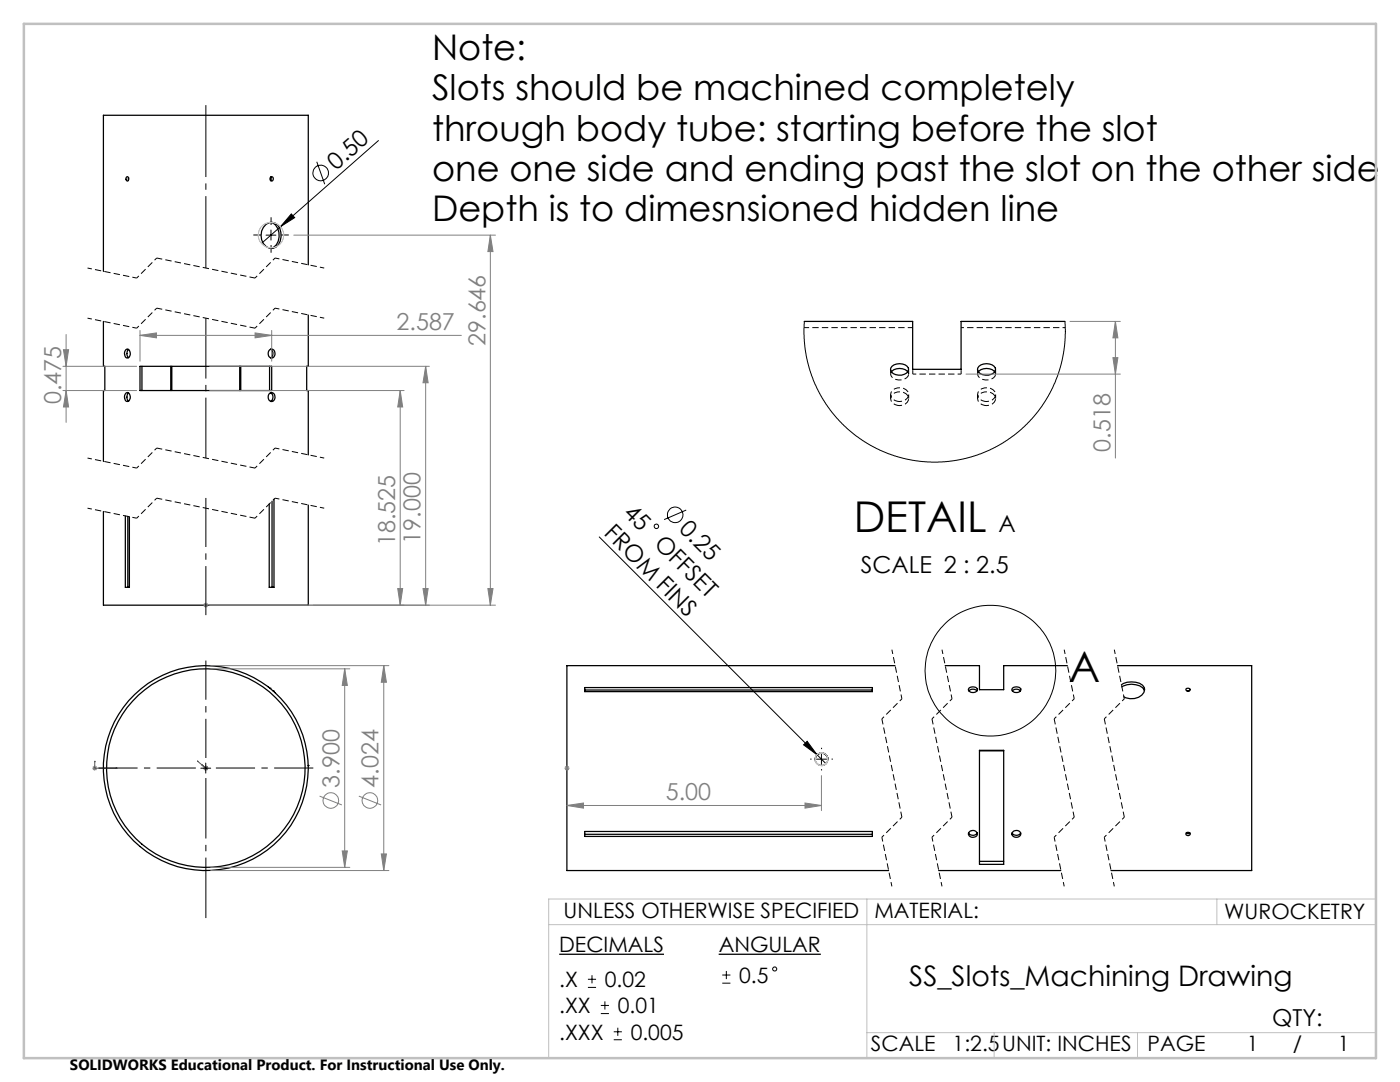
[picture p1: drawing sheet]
<svg xmlns="http://www.w3.org/2000/svg" width="279mm" height="216mm" viewBox="0 0 279 216" stroke-linecap="round" stroke-linejoin="round" font-family="sans-serif">
<g fill="none" stroke="#000" stroke-width=".25">
<path d="M25.3 35.3a.39 .39 0 0 1 .4 .4 .39 .39 0 0 1-.4 .4l-.2-.4zM25.6 35.5v.4M53.9 35.4a.36 .36 0 0 1 .5 0 .36 .36 0 0 1 0 .5 .36 .36 0 0 1-.5 0zM54 35.3l.1 .3-.1 .4M53.1 44.8a1.69 1.69 0 0 1 2.7 .8 3.3 3.3 0 0 1-.7 3.7 2.13 2.13 0 0 1-3-2.3l.1-.9 .4-.7zM54 44.4a2.12 2.12 0 0 1 1.7 2 2.74 2.74 0 0 1-1.6 3.2M61.5 52.8v-29.8h-40.9v31.2M20.6 64.1v9h.3v4.8h-.3v14.2M25.1 69.8a.59 .59 0 0 1 .7 0 .59 .59 0 0 1 .2 .6v.4a.58 .58 0 0 1-.6 .6 .58 .58 0 0 1-.5-.7v-.5zM25.1 78.5a.59 .59 0 0 1 .7 0 .59 .59 0 0 1 .2 .6v.3a.58 .58 0 0 1-.6 .7 .58 .58 0 0 1-.5-.7v-.5zM25.6 69.7a1.2 1.2 0 0 0 0 1.7M25.6 78.4a1.2 1.2 0 0 0 0 1.6"/>
<path d="M27.9 73.1h26.3v4.8h-26.3zM28.3 73.1v4.8M34.1 73.1v4.8M34.3 73.1v4.8M47.8 73.1v4.8M48 73.1v4.8M53.8 73.1v4.8M53.8 69.8a.79 .79 0 0 1 1 .2 .79 .79 0 0 1 0 .9 .68 .68 0 0 1-.8 .5 .68 .68 0 0 1-.5-.8zM53.8 78.5a.79 .79 0 0 1 1 .2 .79 .79 0 0 1 0 .9 .68 .68 0 0 1-.8 .5 .68 .68 0 0 1-.5-.9zM54 69.7a.99 .99 0 0 1 0 1.7M54 78.4a.99 .99 0 0 1 0 1.7M61.5 62.9v10.2h-.3v4.8h.3v12.9"/>
<path d="M160.5 64.1h21.6v9.6h9.7v-9.6h20.7M177.9 74.2a2.3 2.3 0 0 1 3.3 0M178 73.1a2.3 2.3 0 0 1 3.3 .3 1.47 1.47 0 0 1-2 1.5 1.39 1.39 0 0 1-1.5-1.5zM195.3 74.2a2.26 2.26 0 0 1 3.2 0M195.4 73.1a2.3 2.3 0 0 1 3.2 .3 1.47 1.47 0 0 1-1.9 1.5 1.39 1.39 0 0 1-1.6-1.5zM54.7 99.6v17.6h-1v-16.6M25 103v14.2h.8v-14.1M25.5 103v14.2M54.3 100v17.2M61.5 100.8v20h-40.9v-18.7M53.5 137v.1M53.9 137.3h.1"/>
<path d="M54.5 137.9h.1M54.9 138.2h.1M116.7 137.2h57.4v.8h-57.4zM116.7 137.7h57.4M178.6 132.8h-65.5v40.9h64.2M188.6 132.8h6.9v4.8h4.8v-4.8h12.7M193.4 137.9a1.11 1.11 0 0 1 1.6 0M193.4 137.3a1.06 1.06 0 0 1 1.7 .3 .93 .93 0 0 1-1 .6 .93 .93 0 0 1-.8-.7zM202 137.9a1.07 1.07 0 0 1 1.6 0M202.1 137.3a1.06 1.06 0 0 1 1.6 .3 .93 .93 0 0 1-.9 .6 .93 .93 0 0 1-.8-.7zM223 132.8h26.8v40.9h-28.1M223.8 136.6a3.9 3.9 0 0 1 4.2 .1 1.28 1.28 0 0 1-.1 2 3.2 3.2 0 0 1-3.6 .3"/>
<path d="M223.9 137.1a3.8 3.8 0 0 1 4.1 .1l.4 .6M236.7 137.4a.41 .41 0 0 1 .5-.1 .41 .41 0 0 1 .3 .5 .43 .43 0 0 1-.5 .1 .43 .43 0 0 1-.3-.5zM236.9 137.9h.4M61.5 152.8h.1M162.7 151.6a1.25 1.25 0 0 1 1.3-1.3 1.25 1.25 0 0 1 1.2 1.3M195.5 149.7h4.8v22.8h-4.8zM195.5 149.8h4.8M116.7 165.9h57.4v1h-57.4zM116.7 166.5h57.4M187.3 173.7h24.4M193.3 166.2a1.02 1.02 0 0 0 1.7 0M193.5 166a.87 .87 0 0 1 1-.2 .87 .87 0 0 1 .5 .9 .91 .91 0 0 1-1.1 .4 .91 .91 0 0 1-.6-.9z"/>
<path d="M195.5 171.9h4.8M202 166.2a1.02 1.02 0 0 0 1.7 0M202.1 166a.88 .88 0 0 1 1-.3 .88 .88 0 0 1 .6 .9 .88 .88 0 0 1-1 .5 .88 .88 0 0 1-.7-.9zM236.7 166.2l.4 .1 .4-.1M236.8 166.2a.39 .39 0 0 1 .5-.1 .39 .39 0 0 1 .1 .5 .39 .39 0 0 1-.5 .1 .39 .39 0 0 1-.1-.5z"/>
<circle cx="41.1" cy="153.3" r="19.8"/>
<circle cx="41.1" cy="153.3" r="20.4"/>
<circle cx="164" cy="151.5" r="1.26"/>
</g>
<g fill="none" stroke="#000" stroke-width=".2" stroke-dasharray="1.3 .6" stroke-dashoffset=".4" stroke-linecap="butt">
<path d="M27.3 55.5l-9.8-2M64.7 53.5l-9.8-2M27.3 65.5l-9.8-2M64.7 63.5l-9.8-2M177.7 78.7v.8M181.3 79.5v-.8M195.1 78.7v.8M198.7 79.5v-.8M27.3 93.4l-9.8-2M64.7 91.4l-9.8-2M179.2 80.9a1.7 1.7 0 0 0 2.1-1.5 1.98 1.98 0 0 0-3.5-.3 1.37 1.37 0 0 0 1.4 1.8M179.2 80.1a1.7 1.7 0 0 0 2.1-1.5 1.98 1.98 0 0 0-3.5-.3 1.37 1.37 0 0 0 1.4 1.8"/>
<path d="M196.5 80.9a1.7 1.7 0 0 0 2.2-1.5 1.98 1.98 0 0 0-3.5-.3 1.37 1.37 0 0 0 1.3 1.8M196.5 80.1a1.7 1.7 0 0 0 2.2-1.5 1.98 1.98 0 0 0-3.5-.3 1.37 1.37 0 0 0 1.3 1.8M27.3 103.4l-9.8-2M64.7 101.4l-9.8-2M178 129.6l2 9.8M188 129.6l2 9.8M212.4 129.6l2 9.8M222.4 129.6l2 9.8M176 167.1l2 9.8M186 167.1l2 9.8M210.4 167.1l2 9.8M220.4 167.1l2 9.8"/>
</g>
<path d="M182.2 74.6h9.6" fill="none" stroke="#000" stroke-width=".2" stroke-dasharray="1.3 .6" stroke-dashoffset=".6" stroke-linecap="butt"/>
<path d="M181.3 74.6a1.96 1.96 0 0 1-3 .9 .85 .85 0 0 1-.4-1.3M198.7 74.6a1.96 1.96 0 0 1-3.1 .9 .85 .85 0 0 1-.3-1.3" fill="none" stroke="#000" stroke-width=".2" stroke-dasharray="1.3 .6" stroke-dashoffset="-.1" stroke-linecap="butt"/>
<path d="M181.2 74.2l.1 .4M198.5 74.2l.2 .4" fill="none" stroke="#000" stroke-width=".2" stroke-dasharray="1.3 .6" stroke-linecap="butt"/>
<path d="M177.7 73.7v.9M181.3 74.6v-.9M182.2 74.6v-.9M191.8 74.6v-.9M195.1 73.7v.9M198.7 74.6v-.9" fill="none" stroke="#000" stroke-width=".2" stroke-dasharray="1.3 .6" stroke-dashoffset=".5" stroke-linecap="butt"/>
<path d="M182.2 65.4h-21.7" fill="none" stroke="#000" stroke-width=".2" stroke-dasharray="1.3 .6" stroke-dashoffset=".3" stroke-linecap="butt"/>
<g fill="none" stroke="#000" stroke-width=".2" stroke-dasharray="1.3 .6" stroke-dashoffset=".7" stroke-linecap="butt">
<path d="M31.3 51.5l-4 4M54.9 51.5l-4 4M31.3 61.5l-4 4M54.9 61.5l-4 4M212.6 65.4h-20.8M31.3 99.4l-4 4M31.3 89.4l-4 4M54.9 99.4l-4 4M54.9 89.4l-4 4M180 139.4l-4 4M190 139.4l-4 4M214.4 139.4l-4 4"/>
<path d="M224.4 139.4l-4 4M180 163.1l-4 4M190 163.1l-4 4M214.4 163.1l-4 4M224.4 163.1l-4 4"/>
</g>
<g fill="none" stroke="#000" stroke-width=".2">
<path d="M63.2 32.3l1.6 4.5M75.5 28l-23.3 20.6M53.1 46.9h2M54.1 45.9v2M58.1 42.7l.7 .7-2.8 1.8zM160.5 64.1l-.1 2.6 .3 3.1 .4 2.4 .8 2.6 .8 1.9 1.3 2.7 1.7 2.4 1.2 1.6 2.1 2 2 1.7 2.7 1.8 1.9 .9 2.4 1 2.8 .8 2.4 .4 2.6 .2 2.8-.1 2.3-.2 2.6-.6 2.3-.8 2.2-1 2.5-1.3 2.6-1.9 2.2-2.1 1.8-2 1.7-2.4 1.3-2.4 1-2.4 .7-2.5 .5-2.5 .3-3.4-.1-2.5M119.6 107.1l43.5 43.5M136.9 101.8l-4.4 1.9M40.1 153.3h2M41.1 152.3v2M160.4 148.6l.7-.7 2 2.7zM162.9 151.5h2.1"/>
<path d="M163.1 150.6l1.7 1.8M163.9 150.5v2M117.3 197h1.7M117.3 195.4h1.7M118.1 194.6v1.6M120.7 199.8v1.6M144.1 196.2h1.7M144.1 194.6h1.7M145 193.7v1.7M119.9 202.2h1.6M119.9 200.6h1.6M122.5 207.5h1.6"/>
<path d="M122.5 205.9h1.6M123.3 205.1v1.6"/>
<circle cx="64" cy="34.5" r="1.55"/>
<circle cx="131" cy="105" r=".45"/>
<circle cx="134.7" cy="102.7" r="1.56"/>
<circle cx="197.7" cy="133.8" r="13"/>
<circle cx="154.6" cy="193.4" r=".41"/>
</g>
<g fill="none" stroke="#808080" stroke-width=".2">
<path d="M58.6 46.9h40.3M97.9 46.9l.5 3.3h-1zM97.9 46.9v73.9M12.6 77.9h14.7M12.6 73.1h14.7M12.7 69.8h1l-.5 3.3zM13.2 66.7v17.6M13.2 77.9l.5 3.3h-1zM27.9 66.9l3.3-.5v1zM27.9 65.9v6.2M27.9 66.9h64.2M41.8 77.9h38.8"/>
<path d="M41.8 73.1h43.9M50.9 66.4l3.3 .5-3.3 .5zM54.2 65.9v6.2M79.9 77.9l.5 3.3h-1zM79.9 77.9v42.9M84.9 73.1v47.7M84.9 73.1l.5 3.3h-1zM192.8 74.6h30.8M213.5 64.1h10.1M222.1 71.4h1l-.5 3.2zM222.6 64.1l.5 3.3h-1zM222.6 64.1v27.3"/>
<path d="M79.4 117.4h1l-.5 3.4zM84.4 117.4h1l-.5 3.4zM97.4 117.4h1l-.5 3.4zM40.6 120.8h1M40.7 120.4l.7 .7M41.1 120.3v.9M41.4 120.4l-.7 .7M41.8 120.8h57.1M42.1 133.5h27.7M42.1 132.8h35.5M68.8 133.5l.5 3.3h-1zM68.8 133.5v39.6"/>
<path d="M76.6 132.8l.5 3.3h-1zM76.6 132.8v40.9M18.4 153.3h1M18.6 152.9l.7 .7M18.9 152.8v1M19.3 152.9l-.7 .7M40.6 153.3h1M40.7 152.9l.7 .7M41.1 152.8v1M41.4 152.9l-.7 .7M63.8 158.9l4.4 1.7M71.6 158.9l4.5 1.7"/>
<path d="M112.6 153.3h1.1M112.8 152.9l.7 .7M113.1 152.8v1M113.5 152.9l-.7 .7M163.9 154.8v6.9M42.1 173.1h27.7M42.1 173.7h35.5M68.3 169.8h1l-.5 3.3zM76.1 170.4h1l-.5 3.3zM113.1 160.7l3.4-.5v1.1zM113.1 160.7h50.8M160.7 160.2l3.2 .5-3.2 .6z"/>
<circle cx="66" cy="159.7" r="1.56"/>
<circle cx="73.8" cy="159.7" r="1.55"/>
</g>
<path d="M111.6 190.4h20.9M143.4 190.4h20.4" fill="none" stroke="#000" stroke-width=".26"/>
<path d="M18.9 151.8l.1 .2zM18.9 151.8v1.5h4.5M23.1 153.2l.3 .1zM39.4 151.8l.1 .2-.1-.2M39.4 151.8l1.7 1.5M40.2 152.5l.4 .4-.4-.4M40.2 152.5l.9 .8M41 153.2l.2 .2zM41.1 153.3h.1" fill="none" stroke="#00f" stroke-width=".2"/>
<path d="M52.1 46.9h-1.5M54.1 44.9v-1.5M54.1 48.9v1.5M56.1 46.9h1.5M162 151.5h-.3M164 149.5v-.3M164 153.5v.2M166 151.5h.2" fill="none" stroke="#000" stroke-width=".2" stroke-dasharray="15.2 1.3 1.3 1.3" stroke-linecap="butt"/>
<path d="M41.1 99.4v23.3" fill="none" stroke="#000" stroke-width=".2" stroke-dasharray="15.2 1.3 1.3 1.3" stroke-dashoffset="5.5" stroke-linecap="butt"/>
<path d="M41.1 63.5v27.9M41.1 155.2v28" fill="none" stroke="#000" stroke-width=".2" stroke-dasharray="15.2 1.3 1.3 1.3" stroke-dashoffset="3.2" stroke-linecap="butt"/>
<path d="M41.1 21v32.5" fill="none" stroke="#000" stroke-width=".2" stroke-dasharray="15.2 1.3 1.3 1.3" stroke-dashoffset=".9" stroke-linecap="butt"/>
<path d="M50.9 55.5l-19.6-4M50.9 65.5l-19.6-4M50.9 93.4l-19.6-4M50.9 103.4l-19.6-4M176 143.4l4 19.7M186 143.4l4 19.7M210.4 143.4l4 19.7M220.4 143.4l4 19.7" fill="none" stroke="#000" stroke-width=".2" stroke-dasharray="1.3 .6" stroke-dashoffset=".1" stroke-linecap="butt"/>
<path d="M39.1 153.2h-19.5M41.1 151.2v-19.4M43.1 153.2h19.4" fill="none" stroke="#000" stroke-width=".2" stroke-dasharray="15.2 1.3 1.3 1.3" stroke-dashoffset="7.4" stroke-linecap="butt"/>
<g fill="none" stroke="#c0c0c0" stroke-width=".2">
<path d="M173 179.4v31.7M242.9 179.4v5.1M274.6 179.4h-165.1v31.7M109.5 184.5h165.1M173 206.1h101.6M198.4 206.1v5M227 206.1v5"/>
<circle cx="54.1" cy="46.9" r="2.54"/>
<circle cx="163.9" cy="151.5" r="1.26"/>
</g>
<path d="M4.8 4.8h269.8v206.3h-269.8z" fill="none" stroke="#c0c0c0" stroke-width=".5"/>
<path d="M39.4 151.8l.1 .2zM40.2 152.5l.4 .4zM41 153.2l.2 .2zM18.9 151.8l.1 .2zM23.1 153.2l.3 .1z" fill="#00f"/>
<path d="M58.1 42.7l.7 .7-2.8 1.8zM160.4 148.6l.7-.7 2 2.7z" fill="#000"/>
<g fill="#808080">
<path d="M160.7 160.2l3.2 .5-3.2 .6zM113.1 160.7l3.4-.5v1.1z"/>
<path d="M27.9 66.9l3.3-.5v1zM50.9 66.4l3.3 .5-3.3 .5z"/>
<path d="M79.4 117.4h1l-.5 3.4zM79.9 77.9l.5 3.3h-1z"/>
<path d="M222.1 71.4h1l-.5 3.2zM222.6 64.1l.5 3.3h-1z"/>
<path d="M13.2 77.9l.5 3.3h-1zM12.7 69.8h1l-.5 3.3z"/>
<path d="M84.9 73.1l.5 3.3h-1zM84.4 117.4h1l-.5 3.4z"/>
<path d="M97.9 46.9l.5 3.3h-1zM97.4 117.4h1l-.5 3.4zM68.8 133.5l.5 3.3h-1zM68.3 169.8h1l-.5 3.3zM76.6 132.8l.5 3.3h-1zM76.1 170.4h1l-.5 3.3z"/>
</g>
<g font-size="8.5">
<text x="170.4" y="106.2">DETAIL</text>
<text x="213.3" y="136.1">A</text>
</g>
<g font-size="7.1">
<text x="86.2" y="11.9">Note:</text>
<text x="86.2" y="20">Slots should be machined completely</text>
<text x="86.2" y="28.1">through body tube: starting before the slot</text>
<text x="86.2" y="36.1">one one side and ending past the slot on the other side</text>
<text x="86.2" y="44.2">Depth is to dimesnsioned hidden line</text>
</g>
<text font-size="5.6" x="181.5" y="196.7">SS_Slots_Machining Drawing</text>
<g font-size="4.7">
<text x="67.1" y="34.1" transform="rotate(-41 67.1 34.1)">0.50</text>
<text x="120.3" y="106.6" transform="rotate(45 120.3 106.6)">FROM FINS</text>
<text x="124.2" y="102.5" transform="rotate(45 124.2 102.5)">45</text>
<text x="135.4" y="105.7" transform="rotate(45 135.4 105.7)">0.25</text>
<text x="199.3" y="106.2">A</text>
<text x="130.4" y="108.7" transform="rotate(45 130.4 108.7)">OFFSET</text>
<text x="171.8" y="114.4">SCALE 2 : 2.5</text>
<text x="253.9" y="204.7">QTY:</text>
</g>
<g font-size="4.7" fill="#808080">
<text x="79.2" y="65.9">2.587</text>
<text x="96.9" y="69" transform="rotate(-90 96.9 69)">29.646</text>
<text x="12.2" y="80.7" transform="rotate(-90 12.2 80.7)">0.475</text>
<text x="221.6" y="90.1" transform="rotate(-90 221.6 90.1)">0.518</text>
<text x="78.9" y="109" transform="rotate(-90 78.9 109)">18.525</text>
<text x="83.9" y="108.5" transform="rotate(-90 83.9 108.5)">19.000</text>
<text x="67.8" y="157.1" transform="rotate(-90 67.8 157.1)">3.900</text>
<text x="75.5" y="157.1" transform="rotate(-90 75.5 157.1)">4.024</text>
<text x="132.9" y="159.7">5.00</text>
</g>
<g font-size="4.2">
<text x="112.5" y="183.3">UNLESS OTHERWISE SPECIFIED</text>
<text x="174.5" y="183.1">MATERIAL:</text>
<text x="244.3" y="183.3">WUROCKETRY</text>
<text x="111.6" y="190">DECIMALS</text>
<text x="143.4" y="190">ANGULAR</text>
<text x="111.6" y="197">.X</text>
<text x="120.7" y="197">0.02</text>
<text x="147.5" y="196.1">0.5</text>
<text x="111.6" y="202.2">.XX</text>
<text x="123.3" y="202.2">0.01</text>
<text x="111.6" y="207.5">.XXX</text>
<text x="125.9" y="207.5">0.005</text>
<text x="173.8" y="209.8">SCALE</text>
<text x="190.1" y="209.8">1:2.5</text>
<text x="200" y="209.8">UNIT: INCHES</text>
<text x="229" y="209.8">PAGE</text>
<text x="248.8" y="209.8">1</text>
<text x="258" y="209.8">/</text>
<text x="267" y="209.8">1</text>
</g>
<text font-size="3" x="14" y="213.5">SOLIDWORKS Educational Product. For Instructional Use Only.</text>
</svg>
